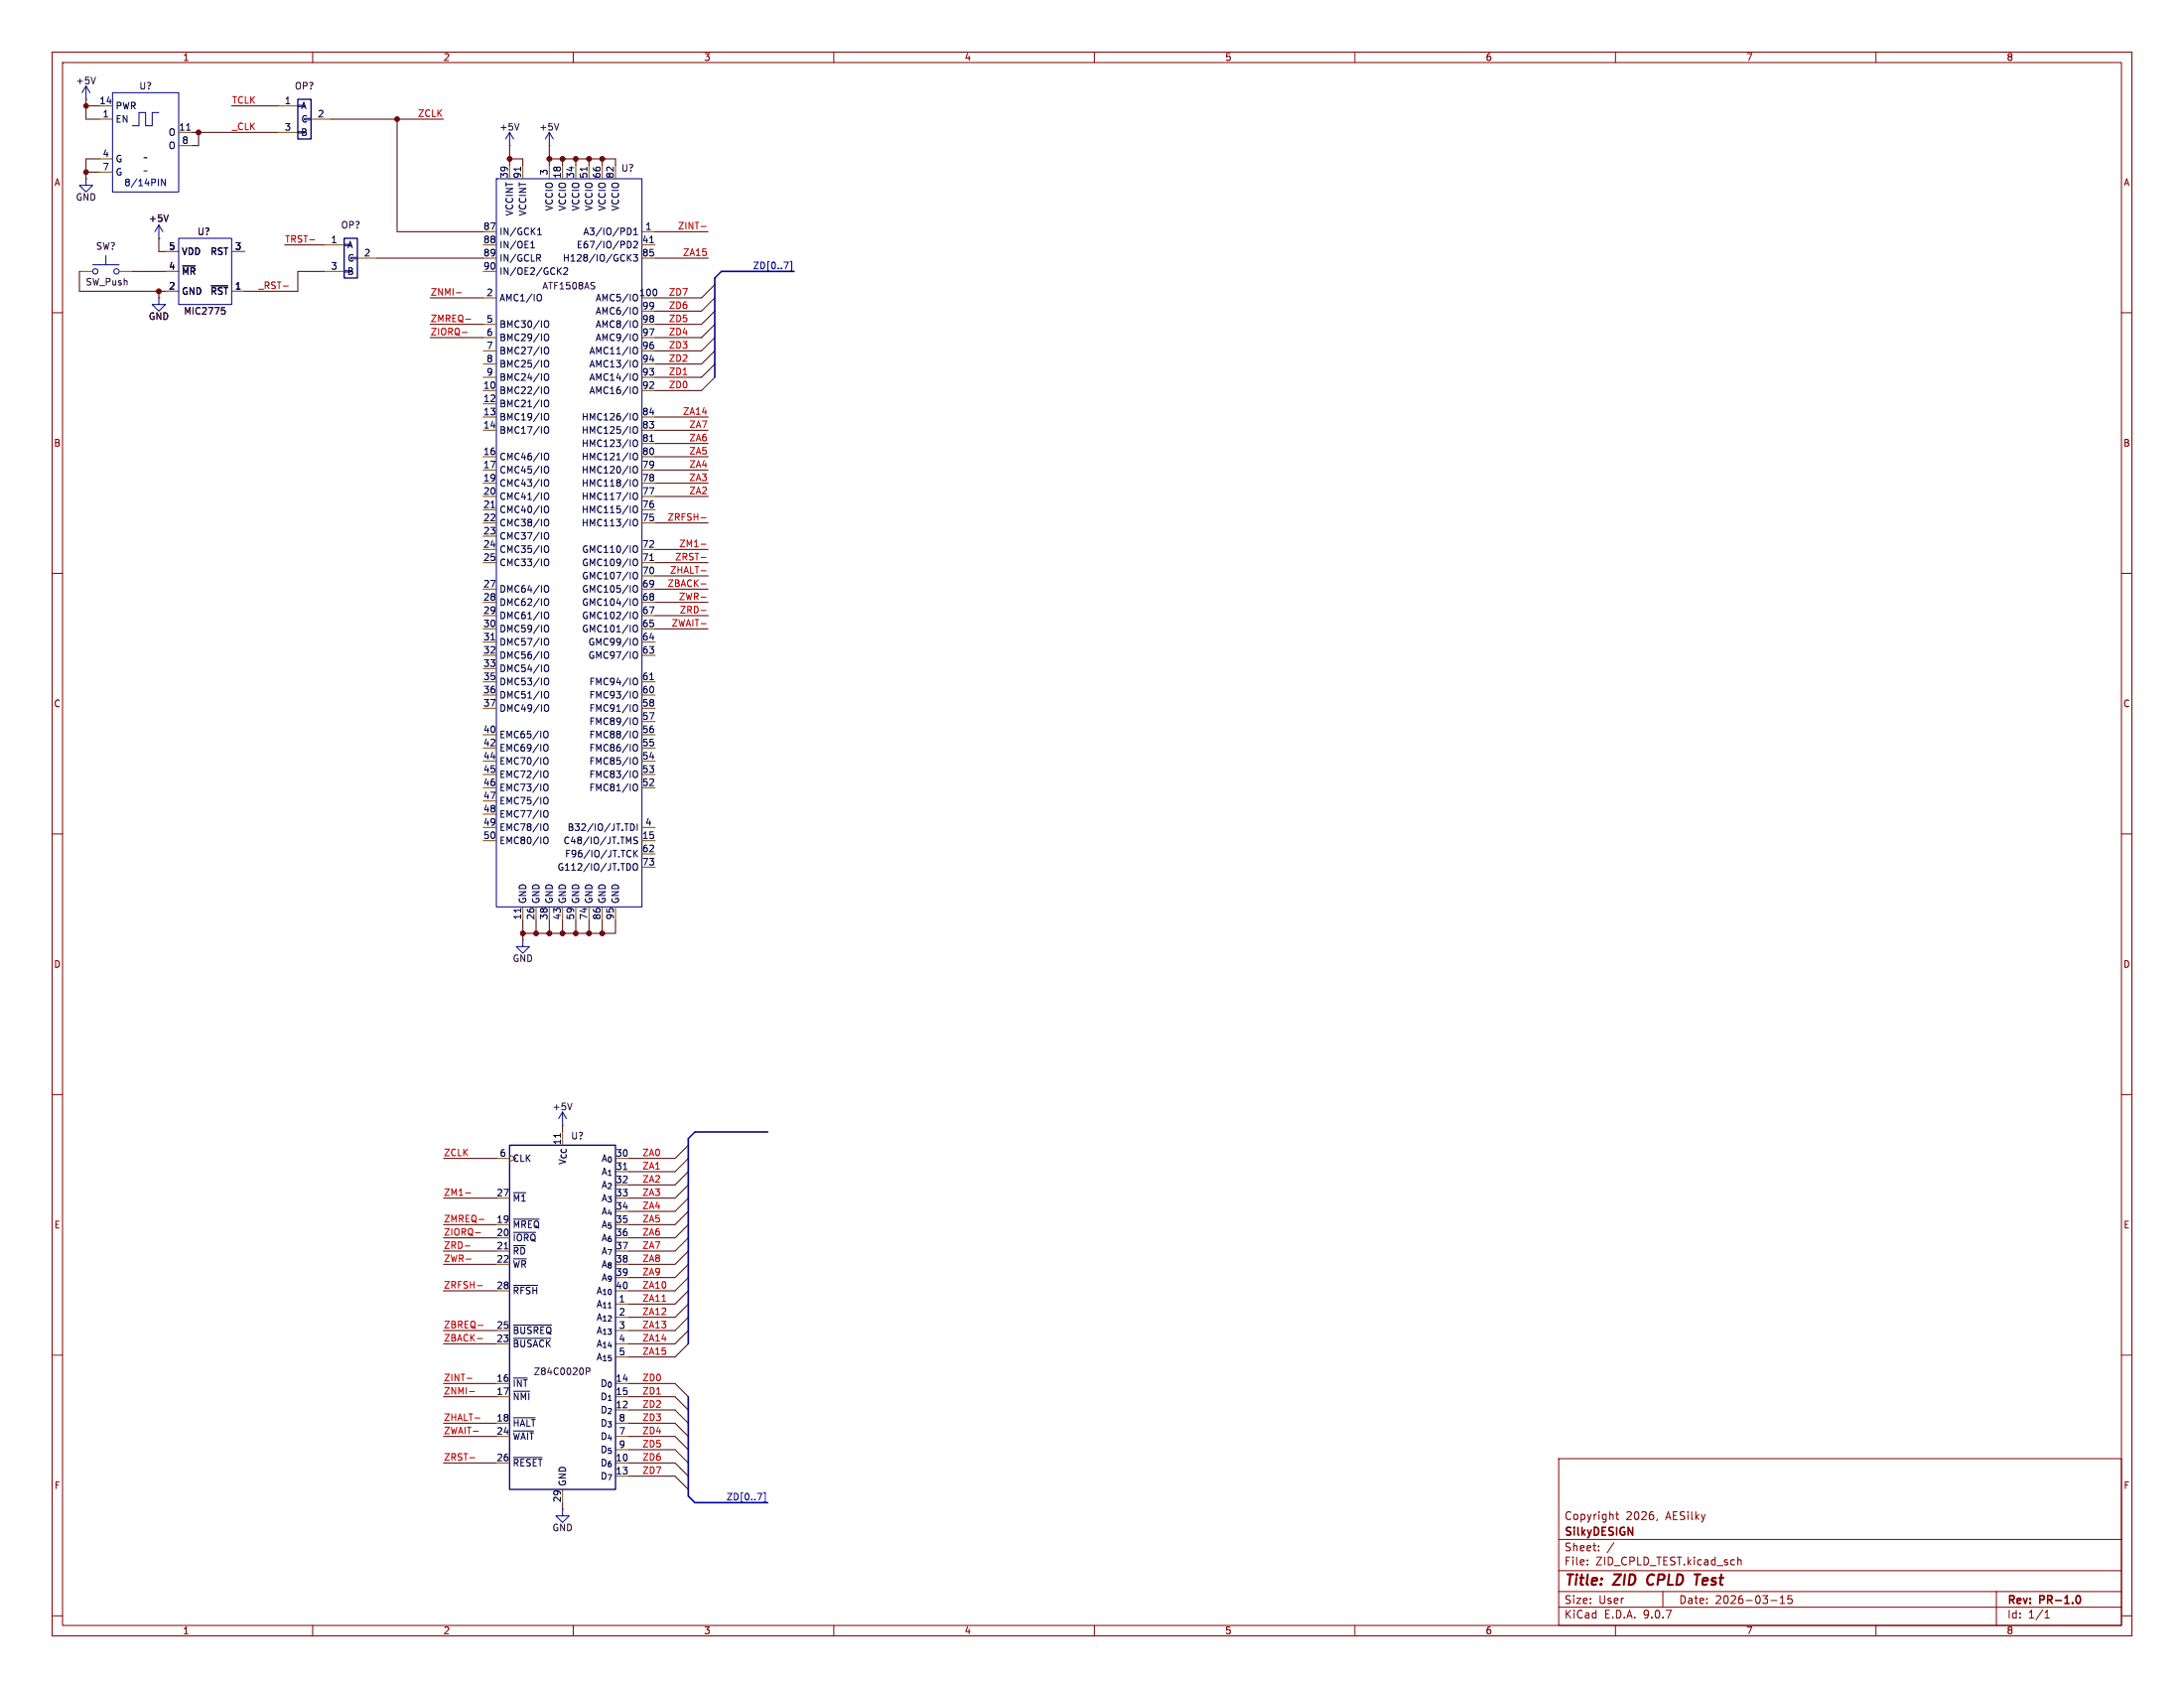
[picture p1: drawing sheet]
<svg xmlns="http://www.w3.org/2000/svg" width="419mm" height="324mm" viewBox="0 0 419 324" stroke-linecap="round" stroke-linejoin="round" font-family="sans-serif">
<g fill="none" stroke="#840000" stroke-width=".19">
<path d="M10 10h399.1v303.9h-399.1zM12 12h395.1v299.8h-395.1zM60 10v2M110 10v2M160 10v2M210 10v2M260 10v2M310 10v2M360 10v2M10 60h2M407.1 60h2M10 110h2"/>
<path d="M407.1 110h2M10 160h2M407.1 160h2M10 210h2M407.1 210h2M10 260h2M299.1 279.9h108v31.9h-108zM407.1 260h2M299.1 295.3h108M304.6 299.3v.2M306.8 297.4v.1M306.8 296.6v.2"/>
<path d="M309.7 296l-1.3 1.9M310.1 290.5h.5M310.3 290v1.3l.3 .2M318.1 291.5l-.2 .3M333.5 298.7v1.5M333.5 299.4l.2-.2 .4 .1v.9M10 310h2M60 311.8v2.1M110 311.8v2.1M160 311.8v2.1M210 311.8v2.1M260 311.8v2.1"/>
<path d="M299.1 308.4h108M299.1 305.4h108M299.1 301.4h108M304.6 300.1v.1M310 311.8v2.1M319.1 305.4v3M339.8 307.1h1.2M341.6 307.6h.9M341.6 306.6l.5-.5v1.5M343.8 306.1h-.7v.8l.2-.2 .5 .1 .1 .2-.1 .5-.2 .1-.5-.1M360 311.8v2.1M383.1 305.4v6.4"/>
<path d="M392.4 310.4h.9M392.4 309.4l.4-.5v1.5M407.1 310h2"/>
</g>
<path d="M398.6 306.2l.1-.1a.8 .8 0 0 1 .5 .8 .8 .8 0 0 1-.5 .7h-.1" fill="none" stroke="#840000" stroke-width=".3"/>
<path d="M316.4 302.3a1.27 1.27 0 0 0 0 1.7M325.2 302.1h1.1M325.7 302.1l-.2 2" fill="none" stroke="#840000" stroke-width=".4"/>
<path d="M66 45.7h2.6v7.6h-2.6z" fill="#fff"/>
<path d="M66 45.7h2.6v7.6h-2.6z" fill="none" stroke="#000084" stroke-width=".25"/>
<path d="M95.2 34.3h28v139.7h-28zM66 51.9h1.3v.3h-1.3zM67.3 49.4h1.3v.3h-1.3zM100.3 180.3v1.3h1.3l-1.3 1.3-1.2-1.3h1.2M107.9 213.4l-.7 1.2M107.9 213.4l.8 1.2M107.9 213.4v2.5" fill="none" stroke="#000084" stroke-width=".19"/>
<g fill="none" stroke="#804d00" stroke-width=".19">
<path d="M97.8 31.8v2.5M100.3 31.8v2.5M105.4 31.8v2.5M107.9 31.8v2.5M110.5 31.8v2.5M113 31.8v2.5M115.6 31.8v2.5M118.1 31.8v2.5M62.2 47h3.8M62.2 52.1h3.8M68.6 49.5h3.8M92.7 49.5h2.5"/>
<path d="M92.7 47h2.5M92.7 52.1h2.5M92.7 44.5h2.5M92.7 57.2h2.5M123.2 49.5h2.5M123.2 47h2.5M123.2 44.5h2.5M123.2 59.7h2.5M92.7 62.2h2.5M92.7 64.8h2.5M92.7 67.3h2.5M92.7 69.9h2.5"/>
<path d="M92.7 72.4h2.5M92.7 74.9h2.5M92.7 77.5h2.5M123.2 62.2h2.5M123.2 64.8h2.5M123.2 67.3h2.5M123.2 69.9h2.5M123.2 72.4h2.5M123.2 74.9h2.5M92.7 80h2.5M92.7 82.6h2.5M92.7 87.6h2.5"/>
<path d="M92.7 90.2h2.5M92.7 92.7h2.5M92.7 95.3h2.5M92.7 97.8h2.5M123.2 80h2.5M123.2 82.6h2.5M123.2 87.6h2.5M123.2 90.2h2.5M123.2 92.7h2.5M123.2 95.3h2.5M123.2 97.8h2.5M123.2 85.1h2.5"/>
<path d="M92.7 100.3h2.5M92.7 102.9h2.5M92.7 105.4h2.5M92.7 108h2.5M92.7 113h2.5M92.7 115.6h2.5M92.7 118.1h2.5M123.2 100.3h2.5M123.2 105.4h2.5M123.2 108h2.5M123.2 113h2.5M123.2 115.6h2.5"/>
<path d="M123.2 118.1h2.5M123.2 110.5h2.5M92.7 120.7h2.5M92.7 123.2h2.5M92.7 125.7h2.5M92.7 128.3h2.5M92.7 130.8h2.5M92.7 133.4h2.5M92.7 135.9h2.5M123.2 120.7h2.5M123.2 123.2h2.5M123.2 125.7h2.5"/>
<path d="M123.2 130.8h2.5M123.2 133.4h2.5M123.2 135.9h2.5M123.2 138.4h2.5M92.7 141h2.5M92.7 143.5h2.5M92.7 146.1h2.5M92.7 148.6h2.5M92.7 151.1h2.5M92.7 153.7h2.5M92.7 156.2h2.5M92.7 158.8h2.5"/>
<path d="M123.2 141h2.5M123.2 143.5h2.5M123.2 146.1h2.5M123.2 148.6h2.5M123.2 151.1h2.5M123.2 158.8h2.5M92.7 161.3h2.5M100.3 174v2.5M102.9 174v2.5M105.4 174v2.5M107.9 174v2.5M110.5 174v2.5"/>
<path d="M113 174v2.5M115.6 174v2.5M118.1 174v2.5M123.2 161.3h2.5M123.2 163.8h2.5M123.2 166.4h2.5M100.3 180.3h.1M107.9 215.9h.1"/>
</g>
<path d="M109.8 211.7l-.5 1.2" fill="none" stroke="#480048" stroke-width=".19"/>
<g fill="none" stroke="#000048" stroke-width=".19">
<path d="M99.9 32.1v.7M112.6 32.1v.7M101.8 47.6h.8M101.8 46.7l.4-.4v1.3M103.2 45h.7M103.2 44.1l.3-.3v1.2M103.3 49.5l.4 .6M103.4 56.5a.43 .43 0 0 1 .5 .4v.4a.43 .43 0 0 1-.5 .4M103.5 48.8l.2 .3v.3l-.2 .1M107.2 51.9l.5 .7M107.7 51.4l-.7 .7M108.2 51.5l.5-.1 .2 .3-.8 .9h.8"/>
<path d="M120.4 43.8a.64 .64 0 0 1 .7 .6 .64 .64 0 0 1-.7 .6M120.4 46.3a.64 .64 0 0 1 .7 .6 .64 .64 0 0 1-.7 .7M120.4 48.8v1.3M120.6 49.4l.5 .7M121.1 48.8l-.7 .8M121.6 48.8h.7l-.4 .5 .4 .1v.6l-.2 .1-.5-.1M121.6 45h.7M121.6 46.4l.5-.1 .2 .4-.7 .9h.7M121.6 44.1l.4-.3v1.2M121.8 56.5h.4M121.8 59a.43 .43 0 0 1 .5 .4v.4a.43 .43 0 0 1-.5 .5M122.3 57.3a.43 .43 0 0 1-.5 .4"/>
<path d="M124.7 46.6h.7M104.5 61.7l.2-.2a.43 .43 0 0 1 .6 .5v.4a.43 .43 0 0 1-.3 .4 .43 .43 0 0 1-.5-.2M104.5 64.3l.2-.2a.43 .43 0 0 1 .6 .4v.4a.43 .43 0 0 1-.3 .4 .43 .43 0 0 1-.5-.1M104.5 66.8l.2-.2a.43 .43 0 0 1 .6 .4v.5a.43 .43 0 0 1-.3 .4 .43 .43 0 0 1-.5-.2M104.5 69.3l.2-.1a.43 .43 0 0 1 .6 .4v.4a.43 .43 0 0 1-.3 .4 .43 .43 0 0 1-.5-.2M104.5 71.9l.2-.2a.43 .43 0 0 1 .6 .4v.4a.43 .43 0 0 1-.3 .5 .43 .43 0 0 1-.5-.2M104.5 74.4l.2-.2a.43 .43 0 0 1 .6 .5v.4a.43 .43 0 0 1-.3 .4 .43 .43 0 0 1-.5-.2M104.5 77l.2-.2a.43 .43 0 0 1 .6 .4v.4a.43 .43 0 0 1-.3 .4 .43 .43 0 0 1-.5-.1M104.5 79.5l.2-.2a.43 .43 0 0 1 .6 .4v.5a.43 .43 0 0 1-.3 .4 .43 .43 0 0 1-.5-.2M121.6 79.5l.2-.2a.43 .43 0 0 1 .5 .4v.5a.42 .42 0 0 1-.4 .4 .42 .42 0 0 1-.4-.4zM121.7 66.7l.1-.1a.43 .43 0 0 1 .5 .4v.5a.42 .42 0 0 1-.2 .4 .42 .42 0 0 1-.4-.1M121.7 69.2h.1a.43 .43 0 0 1 .5 .4v.4a.42 .42 0 0 1-.2 .4 .42 .42 0 0 1-.4 0"/>
<path d="M121.7 71.8l.1-.1a.43 .43 0 0 1 .5 .4v.4a.42 .42 0 0 1-.2 .4 .42 .42 0 0 1-.4 0M121.7 74.3l.1-.1a.43 .43 0 0 1 .5 .5v.4a.42 .42 0 0 1-.2 .4 .42 .42 0 0 1-.4-.1M121.8 61.5a.43 .43 0 0 1 .5 .5v.4a.43 .43 0 0 1-.5 .4M121.8 64.1a.43 .43 0 0 1 .5 .4v.4a.43 .43 0 0 1-.5 .4M94.2 97.4h.7M104.5 82l.2-.1a.43 .43 0 0 1 .6 .4v.4a.43 .43 0 0 1-.3 .4 .43 .43 0 0 1-.5-.2M104.6 87l.1-.1a.43 .43 0 0 1 .6 .5v.4a.42 .42 0 0 1-.2 .4 .42 .42 0 0 1-.5-.1M104.6 89.5h.1a.43 .43 0 0 1 .6 .4v.4a.42 .42 0 0 1-.2 .4 .42 .42 0 0 1-.5 0M104.6 92.1l.1-.1a.43 .43 0 0 1 .6 .4v.5a.42 .42 0 0 1-.2 .4 .42 .42 0 0 1-.5-.1M104.6 94.6h.1a.43 .43 0 0 1 .6 .4v.4a.42 .42 0 0 1-.2 .4 .42 .42 0 0 1-.5 0M104.6 97.2l.1-.1a.43 .43 0 0 1 .6 .4v.4a.42 .42 0 0 1-.2 .4 .42 .42 0 0 1-.5 0M104.6 99.7l.1-.1a.43 .43 0 0 1 .6 .5v.4a.42 .42 0 0 1-.2 .4 .42 .42 0 0 1-.5-.1"/>
<path d="M121.6 82l.2-.1a.43 .43 0 0 1 .5 .4v.4a.42 .42 0 0 1-.4 .4 .42 .42 0 0 1-.4-.4zM121.6 87.1l.2-.2a.43 .43 0 0 1 .5 .5v.4a.42 .42 0 0 1-.4 .4 .42 .42 0 0 1-.4-.4zM121.6 89.7l.2-.2a.43 .43 0 0 1 .5 .4v.4a.42 .42 0 0 1-.4 .5 .42 .42 0 0 1-.4-.5zM121.6 92.2l.2-.2a.43 .43 0 0 1 .5 .4v.5a.42 .42 0 0 1-.4 .4 .42 .42 0 0 1-.4-.4zM121.6 94.7l.2-.1a.43 .43 0 0 1 .5 .4v.4a.42 .42 0 0 1-.4 .4 .42 .42 0 0 1-.4-.4zM121.6 97.3l.2-.2a.43 .43 0 0 1 .5 .4v.4a.42 .42 0 0 1-.4 .5 .42 .42 0 0 1-.4-.5zM121.6 99.8l.2-.2a.43 .43 0 0 1 .5 .5v.4a.42 .42 0 0 1-.4 .4 .42 .42 0 0 1-.4-.4zM121.6 84.6l.2-.2a.43 .43 0 0 1 .5 .4v.4a.42 .42 0 0 1-.4 .5 .42 .42 0 0 1-.4-.5zM124.7 84.7h.7M104.6 102.2h.1a.43 .43 0 0 1 .6 .4v.4a.42 .42 0 0 1-.2 .4 .42 .42 0 0 1-.5 0M104.6 104.8l.1-.1a.43 .43 0 0 1 .6 .4v.5a.42 .42 0 0 1-.2 .4 .42 .42 0 0 1-.5-.1M104.6 107.3h.1a.43 .43 0 0 1 .6 .4v.4a.42 .42 0 0 1-.2 .4 .42 .42 0 0 1-.5 0"/>
<path d="M104.6 112.4l.1-.1a.43 .43 0 0 1 .6 .5v.4a.42 .42 0 0 1-.2 .4 .42 .42 0 0 1-.5-.1M104.6 114.9h.1a.43 .43 0 0 1 .6 .4v.4a.42 .42 0 0 1-.2 .4 .42 .42 0 0 1-.5 0M104.6 117.5l.1-.1a.43 .43 0 0 1 .6 .4v.5a.42 .42 0 0 1-.2 .4 .42 .42 0 0 1-.5-.1M121.6 104.9l.2-.2a.43 .43 0 0 1 .5 .4v.5a.43 .43 0 0 1-.3 .4 .43 .43 0 0 1-.4-.2M121.6 107.4l.2-.1a.43 .43 0 0 1 .5 .4v.4a.43 .43 0 0 1-.3 .4 .43 .43 0 0 1-.4-.2M121.6 112.5l.2-.2a.43 .43 0 0 1 .5 .5v.4a.43 .43 0 0 1-.3 .4 .43 .43 0 0 1-.4-.2M121.6 115.1l.2-.2a.43 .43 0 0 1 .5 .4v.4a.43 .43 0 0 1-.3 .4 .43 .43 0 0 1-.4-.1M121.6 117.6l.2-.2a.43 .43 0 0 1 .5 .4v.5a.43 .43 0 0 1-.3 .4 .43 .43 0 0 1-.4-.2M121.6 110l.2-.2a.43 .43 0 0 1 .5 .4v.4a.43 .43 0 0 1-.3 .5 .43 .43 0 0 1-.4-.2M124.7 107.5h.7M94.2 122.8h.7M104.6 120h.1a.43 .43 0 0 1 .6 .4v.4a.42 .42 0 0 1-.2 .4 .42 .42 0 0 1-.5 0"/>
<path d="M104.6 122.6l.1-.1a.43 .43 0 0 1 .6 .4v.4a.42 .42 0 0 1-.2 .4 .42 .42 0 0 1-.5 0M104.6 125.1l.1-.1a.43 .43 0 0 1 .6 .5v.4a.42 .42 0 0 1-.2 .4 .42 .42 0 0 1-.5-.1M104.6 127.6h.1a.43 .43 0 0 1 .6 .4v.4a.42 .42 0 0 1-.2 .4 .42 .42 0 0 1-.5 0M104.6 130.2l.1-.1a.43 .43 0 0 1 .6 .4v.5a.42 .42 0 0 1-.2 .4 .42 .42 0 0 1-.5-.1M104.6 132.7h.1a.43 .43 0 0 1 .6 .4v.4a.42 .42 0 0 1-.2 .4 .42 .42 0 0 1-.5 0M104.6 135.3l.1-.1a.43 .43 0 0 1 .6 .4v.4a.42 .42 0 0 1-.2 .4 .42 .42 0 0 1-.5 0M121.6 120.1l.2-.1a.43 .43 0 0 1 .5 .4v.4a.43 .43 0 0 1-.3 .4 .43 .43 0 0 1-.4-.2M121.7 130.2l.1-.1a.43 .43 0 0 1 .5 .4v.5a.42 .42 0 0 1-.2 .4 .42 .42 0 0 1-.4-.1M121.7 132.7h.1a.43 .43 0 0 1 .5 .4v.4a.42 .42 0 0 1-.2 .4 .42 .42 0 0 1-.4 0M121.7 135.3l.1-.1a.43 .43 0 0 1 .5 .4v.4a.42 .42 0 0 1-.2 .4 .42 .42 0 0 1-.4 0M121.7 137.8l.1-.1a.43 .43 0 0 1 .5 .5v.4a.42 .42 0 0 1-.2 .4 .42 .42 0 0 1-.4-.1M121.8 122.5a.43 .43 0 0 1 .5 .4v.4a.43 .43 0 0 1-.5 .5"/>
<path d="M121.8 125a.43 .43 0 0 1 .5 .5v.4a.43 .43 0 0 1-.5 .4M124.7 130.4h.7M104.5 140.3h.1a.43 .43 0 0 1 .6 .4v.4a.42 .42 0 0 1-.2 .4 .42 .42 0 0 1-.5 0M104.5 142.9l.1-.1a.43 .43 0 0 1 .6 .4v.5a.42 .42 0 0 1-.2 .4 .42 .42 0 0 1-.5-.1M104.5 145.4h.1a.43 .43 0 0 1 .6 .4v.4a.42 .42 0 0 1-.2 .4 .42 .42 0 0 1-.5 0M104.5 148l.1-.1a.43 .43 0 0 1 .6 .4v.4a.42 .42 0 0 1-.2 .4 .42 .42 0 0 1-.5 0M104.5 150.5l.1-.1a.43 .43 0 0 1 .6 .5v.4a.42 .42 0 0 1-.2 .4 .42 .42 0 0 1-.5-.1M104.5 153h.1a.43 .43 0 0 1 .6 .4v.4a.42 .42 0 0 1-.2 .4 .42 .42 0 0 1-.5 0M104.5 155.6l.1-.1a.43 .43 0 0 1 .6 .4v.5a.42 .42 0 0 1-.2 .4 .42 .42 0 0 1-.5-.1M104.5 158.1h.1a.43 .43 0 0 1 .6 .4v.4a.42 .42 0 0 1-.2 .4 .42 .42 0 0 1-.5 0M119.9 158.1h.7M121 158.1a.64 .64 0 0 1 .7 .6 .64 .64 0 0 1-.7 .6z"/>
<path d="M121.7 140.3h.1a.43 .43 0 0 1 .5 .4v.4a.42 .42 0 0 1-.2 .4 .42 .42 0 0 1-.4 0M121.7 142.9l.1-.1a.43 .43 0 0 1 .5 .4v.5a.42 .42 0 0 1-.2 .4 .42 .42 0 0 1-.4-.1M121.7 145.4h.1a.43 .43 0 0 1 .5 .4v.4a.42 .42 0 0 1-.2 .4 .42 .42 0 0 1-.4 0M121.7 148l.1-.1a.43 .43 0 0 1 .5 .4v.4a.42 .42 0 0 1-.2 .4 .42 .42 0 0 1-.4 0M121.7 150.5l.1-.1a.43 .43 0 0 1 .5 .5v.4a.42 .42 0 0 1-.2 .4 .42 .42 0 0 1-.4-.1M122.3 158.1v1.2M99.9 174.3v.7M104.5 160.7l.1-.1a.43 .43 0 0 1 .6 .4v.4a.42 .42 0 0 1-.2 .4 .42 .42 0 0 1-.5 0M120.6 161.5l.5-.9v1.3M120.8 165.7l.2 .5-.2 .7M120.8 163.1l.3 .2M121.1 164.3l-.3 .1"/>
<path d="M121.6 165.9l.2-.2a.43 .43 0 0 1 .5 .4v.4a.42 .42 0 0 1-.4 .5 .42 .42 0 0 1-.4-.5zM121.6 163.1v1.3M121.8 163.7l.5 .7M122.3 163.1l-.7 .8M122.3 160.7l-.4-.1-.2 .1v.4l.5 .2 .1 .3-.2 .3-.5-.1"/>
</g>
<path d="M21.6 17.8h12.7v19h-12.7z" fill="#fff"/>
<g fill="none" stroke="#000084" stroke-width=".19">
<path d="M21.6 17.8h12.7v19h-12.7zM30.5 21.6h-1.3v2.5h-1.3v-2.5h-1.2v2.5h-1.3M31.7 34.4v1.2l-.7-1.2v1.2M97.8 25.4l-.8 1.3M97.8 25.4l.8 1.3M97.8 25.4v2.5M105.4 25.4l-.8 1.3M105.4 25.4l.8 1.3M105.4 25.4v2.5M30.5 57.2v1.2h1.2l-1.2 1.3-1.3-1.3h1.3M30.5 43.2l-.8 1.3M30.5 43.2l.7 1.3"/>
<path d="M30.5 43.2v2.5M34.3 45.7h10.1v12.7h-10.1z"/>
</g>
<g fill="none" stroke="#804d00" stroke-width=".19">
<path d="M19 20.3h2.6M19 22.9h2.6M19 30.5h2.6M19 33h2.6M34.3 25.4h2.5M34.3 27.9h2.5M97.8 27.9h.1M105.4 27.9h.1M30.5 57.2h.1M30.5 45.7h.1M31.7 48.3h2.6M31.7 52.1h2.6"/>
<path d="M31.7 55.9h2.6M44.4 48.3h2.6M44.4 55.9h2.6"/>
</g>
<path d="M35.8 25h.7M35 51h2.5M40.5 54.8h3.2" fill="none" stroke="#000048" stroke-width=".19"/>
<path d="M99.6 23.7l-.4 1.3M107.2 23.7l-.4 1.3M32.3 41.2l-.4 1.3M42.5 59h.6M42.7 59.5h.3l.2 .2-.1 .4-.4 .2" fill="none" stroke="#480048" stroke-width=".19"/>
<path d="M57.1 19.1h2.6v7.6h-2.6z" fill="#fff"/>
<path d="M57.1 19.1h2.6v7.6h-2.6z" fill="none" stroke="#000084" stroke-width=".25"/>
<g fill="none" stroke="#000084" stroke-width=".19">
<path d="M57.1 25.3h1.3v.2h-1.3zM58.4 22.7h1.3v.3h-1.3zM17.8 50.8h5.1M20.3 49v1.8"/>
<circle cx="18.3" cy="52.1" r=".51"/>
<circle cx="22.4" cy="52.1" r=".51"/>
</g>
<path d="M53.3 20.3h3.8M53.3 25.4h3.8M59.7 22.9h3.8M15.2 52.1h2.6M22.9 52.1h2.5" fill="none" stroke="#804d00" stroke-width=".19"/>
<path d="M97.8 219.7h20.3v66.1h-20.3z" fill="#fff"/>
<path d="M97.8 219.7h20.3v66.1h-20.3z" fill="none" stroke="#000084" stroke-width=".25"/>
<g fill="none" stroke="#804d00" stroke-width=".19">
<path d="M16.5 19.1h.1M16.5 34.3h.1M30.5 45.7h.1M30.5 57.2h.1M31.7 48.3h2.6M31.7 52.1h2.6M31.7 55.9h2.6M44.4 48.3h2.6M44.4 55.9h2.6M95.2 222.3h2.6M95.2 229.9h2.6M95.2 235h2.6"/>
<path d="M95.2 237.5h2.6M118.1 222.3h2.5M118.1 229.9h2.5M118.1 235h2.5M118.1 237.5h2.5M118.1 224.8h2.5M118.1 227.3h2.5M118.1 232.4h2.5M95.2 240h2.6M95.2 242.6h2.6M95.2 247.7h2.6M95.2 255.3h2.6"/>
<path d="M95.2 257.8h2.6M118.1 240h2.5M118.1 242.6h2.5M118.1 247.7h2.5M118.1 255.3h2.5M118.1 257.8h2.5M118.1 245.1h2.5M118.1 250.2h2.5M118.1 252.7h2.5M95.2 265.4h2.6M95.2 268h2.6M95.2 273.1h2.6"/>
<path d="M95.2 275.6h2.6M118.1 265.4h2.5M118.1 268h2.5M118.1 273.1h2.5M118.1 275.6h2.5M118.1 260.4h2.5M118.1 270.5h2.5M118.1 278.1h2.5M95.2 280.7h2.6M107.9 289.6h.1M107.9 285.8v2.5M118.1 280.7h2.5"/>
<path d="M118.1 283.2h2.5"/>
</g>
<g fill="none" stroke="#000048" stroke-width=".19">
<path d="M35 51h2.5M40.5 54.8h3.2M96.8 239.6h.7M98.5 228.8h2.4M98.5 233.9h5M98.5 236.4h4.3M119.6 224.4h.7M98.5 246.6h4.7M98.5 254.2h7.3M98.5 256.8h7.2M98.5 264.4h2.7M98.5 266.9h3.2"/>
<path d="M98.5 272h4.2M98.5 274.5h3.9M98.5 279.6h5.5"/>
</g>
<path d="M18.3 14.8l-.4 1.3M32.3 41.2l-.4 1.3M42.5 59h.6M42.7 59.5h.3l.2 .2-.1 .4-.4 .2M112.5 263.1h.6l.1-.2v-.3l-.7-.1v1.2" fill="none" stroke="#480048" stroke-width=".19"/>
<path d="M16.5 16.5l-.8 1.3M16.5 16.5l.8 1.3M16.5 16.5v2.6M16.5 34.3v1.3h1.3l-1.3 1.2-1.3-1.2h1.3M107.9 289.6v1.2h1.3l-1.3 1.3-1.2-1.3h1.2" fill="none" stroke="#000084" stroke-width=".19"/>
<g fill="none" stroke="#c20000" stroke-width=".19">
<path d="M54.3 54.9h1M59.4 46h1M87.5 56.2h1M134.5 43.5h1M88.7 63.8h1M89.4 61.2h.9M134.5 99.3h1M134.5 104.4h1M134.5 107h1M134.5 117.1h1M134.5 114.6h1M134.5 119.7h1"/>
<path d="M134.5 109.5h1M134.5 112h1M89.2 239h1M89.4 228.9h.9M91.2 236.5h1M91.9 234h1M89.4 241.6h1M91.6 246.7h1M91.6 256.8h1M91.7 254.3h1M127 249.7h.8M89.6 264.4h1"/>
<path d="M90.1 267h1M90.1 279.7h1M90.8 274.6h1M91.1 272.1h1"/>
</g>
<path d="M150.4 50.3h.9l-.6 1.3M151.6 50.2h.3v1.8h-.3M145.3 286.5h.9l-.6 1.3M146.6 286.4h.3v1.8h-.3" fill="none" stroke="#0000c2" stroke-width=".19"/>
<path d="M152.4 52.1h-14l-1.2 1.2v19.1M147.3 217.2h-14l-1.2 1.2v39.4M132.1 268v19l1.2 1.3h14" fill="none" stroke="#0000c2" stroke-width=".3"/>
<g fill="none" stroke="#480000" stroke-width=".19">
<path d="M16.5 19.1v3.8h2.5M16.5 33h2.5M16.5 20.3h2.5M19 30.5h-2.5v3.8M36.8 25.4h16.5M38.1 25.4v2.5h-1.3M44.4 20.3h8.9M63.5 22.9h21.6M76.2 22.9v21.6h16.5M97.8 30.5h2.5v1.3M97.8 27.9v3.9M105.4 30.5h12.7v1.3"/>
<path d="M105.4 27.9v3.9M107.9 30.5v1.3M110.5 30.5v1.3M113 30.5v1.3M115.6 30.5v1.3M15.2 52.1v3.8h16.5M25.4 52.1h6.3M30.5 45.7v2.6h1.2M30.5 55.9v1.3M54.6 47h7.6M62.2 52.1h-5.1v3.8h-10.1M72.4 49.5h20.3"/>
<path d="M82.5 57.2h10.2M125.7 49.5h10.2M125.7 44.5h10.2M137.2 54.6l-2.6 2.6h-8.9M137.2 59.7l-2.6 2.5h-8.9M137.2 57.2l-2.6 2.5h-8.9M82.5 64.8h10.2M82.5 62.2h10.2M137.2 69.9l-2.6 2.5h-8.9M137.2 67.3l-2.6 2.6h-8.9M137.2 64.8l-2.6 2.5h-8.9M137.2 62.2l-2.6 2.6h-8.9"/>
<path d="M137.2 72.4l-2.6 2.5h-8.9M125.7 82.6h10.2M125.7 85.1h10.2M125.7 92.7h10.2M125.7 87.6h10.2M125.7 90.2h10.2M125.7 95.3h10.2M125.7 80h10.2M125.7 100.3h10.2M125.7 105.4h10.2M125.7 108h10.2M125.7 118.1h10.2"/>
<path d="M125.7 115.6h10.2M125.7 110.5h10.2M125.7 113h10.2M125.7 120.7h10.2M100.3 176.5v3.8M102.9 176.5v2.6M105.4 176.5v2.6M107.9 176.5v2.6M110.5 176.5v2.6M113 176.5v2.6M115.6 176.5v2.6M118.1 176.5v2.6h-17.8"/>
<path d="M107.9 215.9v1.3M132.1 219.7l-2.6 2.6h-8.9M85.1 237.5h10.1M85.1 235h10.1M85.1 222.3h10.1M85.1 229.9h10.1M132.1 237.5l-2.6 2.5h-8.9M132.1 235l-2.6 2.5h-8.9M132.1 232.4l-2.6 2.6h-8.9M132.1 229.9l-2.6 2.5h-8.9M132.1 224.8l-2.6 2.5h-8.9M132.1 222.3l-2.6 2.5h-8.9"/>
<path d="M132.1 227.3l-2.6 2.6h-8.9M85.1 240h10.1M85.1 255.3h10.1M85.1 247.7h10.1M85.1 242.6h10.1M85.1 257.8h10.1M132.1 252.7l-2.6 2.6h-8.9M132.1 245.1l-2.6 2.6h-8.9M132.1 242.6l-2.6 2.5h-8.9M132.1 240l-2.6 2.6h-8.9M132.1 250.2l-2.6 2.5h-8.9M132.1 247.7l-2.6 2.5h-8.9"/>
<path d="M132.1 257.8l-2.6 2.6h-8.9M132.1 255.3l-2.6 2.5h-8.9M85.1 275.6h10.1M85.1 273.1h10.1M85.1 268h10.1M85.1 265.4h10.1M120.6 275.6h8.9l2.6 2.5M120.6 273.1h8.9l2.6 2.5M120.6 268h8.9l2.6 2.5M120.6 265.4h8.9l2.6 2.6M120.6 270.5h8.9l2.6 2.6M120.6 278.1h8.9l2.6 2.6"/>
<path d="M85.1 280.7h10.1M107.9 288.3v1.3M120.6 283.2h8.9l2.6 2.6M120.6 280.7h8.9l2.6 2.5"/>
</g>
<g fill="#480000" stroke="#480000" stroke-width=".19">
<circle cx="16.5" cy="20.3" r=".46"/>
<circle cx="30.5" cy="55.9" r=".46"/>
<circle cx="16.5" cy="33" r=".46"/>
<circle cx="110.5" cy="30.5" r=".46"/>
<circle cx="115.6" cy="30.5" r=".46"/>
<circle cx="113" cy="30.5" r=".46"/>
<circle cx="107.9" cy="30.5" r=".46"/>
<circle cx="97.8" cy="30.5" r=".46"/>
<circle cx="105.4" cy="30.5" r=".46"/>
<circle cx="100.3" cy="179.1" r=".46"/>
<circle cx="102.9" cy="179.1" r=".46"/>
<circle cx="115.6" cy="179.1" r=".46"/>
<circle cx="113" cy="179.1" r=".46"/>
<circle cx="110.5" cy="179.1" r=".46"/>
<circle cx="107.9" cy="179.1" r=".46"/>
<circle cx="105.4" cy="179.1" r=".46"/>
<circle cx="38.1" cy="25.4" r=".46"/>
<circle cx="76.2" cy="22.9" r=".46"/>
</g>
<g font-size="2.8" fill="#840000">
<text x="300.1" y="304.8">Title:</text>
<text x="309.8" y="304.8">ZID</text>
<text x="316.9" y="304.8">CPLD</text>
<text x="326.9" y="304.8">Test</text>
</g>
<g font-size="2.1" fill="#840000">
<text x="300.1" y="291.8">Copyright</text>
<text x="312" y="291.8">2026,</text>
<text x="319.7" y="291.8">AESilky</text>
<text x="300.1" y="297.8">Sheet:</text>
<text x="300.1" y="295.1">SilkyDESIGN</text>
<text x="300.1" y="300.5">File:</text>
<text x="306.2" y="300.5">ZID_CPLD_TEST.kicad_sch</text>
<text x="300.1" y="310.7">KiCad</text>
<text x="300.1" y="307.9">Size:</text>
<text x="306.8" y="307.9">User</text>
<text x="307.8" y="310.7">E.D.A.</text>
<text x="315.4" y="310.7">9.0.7</text>
<text x="322.1" y="307.9">Date:</text>
<text x="329.1" y="307.9">2026-03-15</text>
<text x="385.1" y="308.2">Rev:</text>
<text x="385.1" y="310.7">Id:</text>
<text x="389.2" y="310.7">1/1</text>
<text x="391.5" y="308.2">PR-1.0</text>
</g>
<g font-size="1.8" fill="#840000">
<text x="35" y="11.9">1</text>
<text x="85" y="11.9">2</text>
<text x="135" y="11.9">3</text>
<text x="185" y="11.9">4</text>
<text x="235" y="11.9">5</text>
<text x="285" y="11.9">6</text>
<text x="335" y="11.9">7</text>
<text x="385" y="11.9">8</text>
<text x="10.3" y="35.9">A</text>
<text x="407.4" y="35.9">A</text>
<text x="10.3" y="85.9">B</text>
<text x="407.4" y="85.9">B</text>
<text x="10.3" y="135.9">C</text>
<text x="407.4" y="135.9">C</text>
<text x="10.3" y="185.9">D</text>
<text x="407.4" y="185.9">D</text>
<text x="10.3" y="235.9">E</text>
<text x="407.4" y="235.9">E</text>
<text x="10.3" y="285.9">F</text>
<text x="407.4" y="285.9">F</text>
<text x="35" y="313.7">1</text>
<text x="85" y="313.7">2</text>
<text x="135" y="313.7">3</text>
<text x="185" y="313.7">4</text>
<text x="235" y="313.7">5</text>
<text x="285" y="313.7">6</text>
<text x="335" y="313.7">7</text>
<text x="385" y="313.7">8</text>
</g>
<g font-size="1.8" fill="#480048">
<text x="14.5" y="16.4">+5V</text>
<text x="26.6" y="17.4">U?</text>
<text x="56.5" y="17.4">OP?</text>
<text x="95.8" y="25.2">+5V</text>
<text x="103.4" y="25.2">+5V</text>
<text x="27.4" y="31.1">~</text>
<text x="119.1" y="33.1">U?</text>
<text x="14.5" y="38.7">GND</text>
<text x="28.4" y="42.8">+5V</text>
<text x="37.8" y="45.3">U?</text>
<text x="65.4" y="44">OP?</text>
<text x="18.3" y="48.1">SW?</text>
<text x="16.4" y="55">SW_Push</text>
<text x="104" y="55.7">ATF1508AS</text>
<text x="28.4" y="61.6">GND</text>
<text x="35.2" y="60.6">MIC2775</text>
<text x="98.3" y="184.8">GND</text>
<text x="105.9" y="213.2">+5V</text>
<text x="109.5" y="218.8">U?</text>
<text x="102.3" y="264">Z84C0020P</text>
<text x="105.9" y="294">GND</text>
</g>
<g font-size="1.8" fill="#000048">
<text x="19" y="20.1">14</text>
<text x="19.6" y="22.6">1</text>
<text x="22.1" y="21.2">PWR</text>
<text x="22.1" y="23.7">EN</text>
<text x="54.5" y="20.1">1</text>
<text x="57.7" y="21.2">A</text>
<text x="57.7" y="23.7">C</text>
<text x="60.9" y="22.6">2</text>
<text x="32.2" y="26.3">O</text>
<text x="32.2" y="28.8">O</text>
<text x="34.2" y="25.1">11</text>
<text x="34.9" y="27.7">8</text>
<text x="54.5" y="25.1">3</text>
<text x="57.7" y="26.3">B</text>
<text x="19.6" y="30.2">4</text>
<text x="19.6" y="32.8">7</text>
<text x="22.1" y="31.3">G</text>
<text x="22.1" y="33.9">G</text>
<text x="97.5" y="34.3" transform="rotate(-90 97.5 34.3)">39</text>
<text x="100.1" y="34.3" transform="rotate(-90 100.1 34.3)">91</text>
<text x="105.2" y="33.7" transform="rotate(-90 105.2 33.7)">3</text>
<text x="107.7" y="34.3" transform="rotate(-90 107.7 34.3)">18</text>
<text x="110.2" y="34.3" transform="rotate(-90 110.2 34.3)">34</text>
<text x="112.8" y="34.3" transform="rotate(-90 112.8 34.3)">51</text>
<text x="115.3" y="34.3" transform="rotate(-90 115.3 34.3)">66</text>
<text x="117.9" y="34.3" transform="rotate(-90 117.9 34.3)">82</text>
<text x="98.7" y="41.5" transform="rotate(-90 98.7 41.5)">VCCINT</text>
<text x="101.2" y="41.5" transform="rotate(-90 101.2 41.5)">VCCINT</text>
<text x="106.3" y="40.6" transform="rotate(-90 106.3 40.6)">VCCIO</text>
<text x="108.8" y="40.6" transform="rotate(-90 108.8 40.6)">VCCIO</text>
<text x="111.4" y="40.6" transform="rotate(-90 111.4 40.6)">VCCIO</text>
<text x="113.9" y="40.6" transform="rotate(-90 113.9 40.6)">VCCIO</text>
<text x="116.4" y="40.6" transform="rotate(-90 116.4 40.6)">VCCIO</text>
<text x="119" y="40.6" transform="rotate(-90 119 40.6)">VCCIO</text>
<text x="63.4" y="46.7">1</text>
<text x="66.5" y="47.9">A</text>
<text x="92.7" y="44.2">87</text>
<text x="92.7" y="46.7">88</text>
<text x="95.8" y="45.3">IN/GCK1</text>
<text x="95.8" y="47.9">IN/OE1</text>
<text x="110.6" y="47.9">E67/IO/PD2</text>
<text x="111.8" y="45.3">A3/IO/PD1</text>
<text x="123.1" y="46.7">41</text>
<text x="123.8" y="44.2">1</text>
<text x="32.3" y="48">5</text>
<text x="32.3" y="51.8">4</text>
<text x="34.8" y="49.1">VDD</text>
<text x="34.8" y="52.9">~{MR}</text>
<text x="40.3" y="49.1">RST</text>
<text x="45" y="48">3</text>
<text x="63.4" y="51.8">3</text>
<text x="66.5" y="52.9">B</text>
<text x="66.6" y="50.4">C</text>
<text x="69.8" y="49.3">2</text>
<text x="92.7" y="49.3">89</text>
<text x="92.7" y="51.8">90</text>
<text x="95.8" y="50.4">IN/GCLR</text>
<text x="95.8" y="52.9">IN/OE2/GCK2</text>
<text x="107.9" y="50.4">H128/IO/GCK3</text>
<text x="123.1" y="49.3">85</text>
<text x="32.3" y="55.6">2</text>
<text x="34.8" y="56.7">GND</text>
<text x="40.3" y="56.7">~{RST}</text>
<text x="45" y="55.6">1</text>
<text x="93.3" y="56.9">2</text>
<text x="95.8" y="58">AMC1/IO</text>
<text x="114.2" y="58">AMC5/IO</text>
<text x="122.5" y="56.9">100</text>
<text x="123.1" y="59.4">99</text>
<text x="93.3" y="62">5</text>
<text x="93.3" y="64.5">6</text>
<text x="95.8" y="63.1">BMC30/IO</text>
<text x="95.8" y="65.6">BMC29/IO</text>
<text x="114.2" y="60.6">AMC6/IO</text>
<text x="114.2" y="63.1">AMC8/IO</text>
<text x="114.2" y="65.6">AMC9/IO</text>
<text x="123.1" y="62">98</text>
<text x="123.1" y="64.5">97</text>
<text x="93.3" y="67.1">7</text>
<text x="93.3" y="69.6">8</text>
<text x="95.8" y="68.2">BMC27/IO</text>
<text x="95.8" y="70.7">BMC25/IO</text>
<text x="113" y="68.2">AMC11/IO</text>
<text x="113" y="70.7">AMC13/IO</text>
<text x="123.1" y="67.1">96</text>
<text x="123.1" y="69.6">94</text>
<text x="92.7" y="74.7">10</text>
<text x="92.7" y="77.2">12</text>
<text x="93.3" y="72.1">9</text>
<text x="95.8" y="73.3">BMC24/IO</text>
<text x="95.8" y="75.8">BMC22/IO</text>
<text x="113" y="73.3">AMC14/IO</text>
<text x="113" y="75.8">AMC16/IO</text>
<text x="123.1" y="72.1">93</text>
<text x="123.1" y="74.7">92</text>
<text x="92.7" y="79.8">13</text>
<text x="92.7" y="82.3">14</text>
<text x="95.8" y="78.3">BMC21/IO</text>
<text x="95.8" y="80.9">BMC19/IO</text>
<text x="95.8" y="83.4">BMC17/IO</text>
<text x="111.5" y="80.9">HMC126/IO</text>
<text x="111.5" y="83.4">HMC125/IO</text>
<text x="123.1" y="79.8">84</text>
<text x="123.1" y="82.3">83</text>
<text x="92.7" y="87.4">16</text>
<text x="92.7" y="89.9">17</text>
<text x="95.8" y="88.5">CMC46/IO</text>
<text x="111.5" y="86">HMC123/IO</text>
<text x="111.5" y="88.5">HMC121/IO</text>
<text x="123.1" y="84.8">81</text>
<text x="123.1" y="87.4">80</text>
<text x="123.1" y="89.9">79</text>
<text x="92.7" y="92.5">19</text>
<text x="92.7" y="95">20</text>
<text x="95.8" y="91">CMC45/IO</text>
<text x="95.8" y="93.6">CMC43/IO</text>
<text x="111.5" y="91">HMC120/IO</text>
<text x="111.5" y="93.6">HMC118/IO</text>
<text x="123.1" y="92.5">78</text>
<text x="123.1" y="95">77</text>
<text x="92.7" y="97.5">21</text>
<text x="92.7" y="100.1">22</text>
<text x="95.8" y="96.1">CMC41/IO</text>
<text x="95.8" y="98.7">CMC40/IO</text>
<text x="95.8" y="101.2">CMC38/IO</text>
<text x="111.5" y="96.1">HMC117/IO</text>
<text x="111.5" y="98.7">HMC115/IO</text>
<text x="111.5" y="101.2">HMC113/IO</text>
<text x="123.1" y="97.5">76</text>
<text x="123.1" y="100.1">75</text>
<text x="92.7" y="102.6">23</text>
<text x="92.7" y="105.2">24</text>
<text x="92.7" y="107.7">25</text>
<text x="95.8" y="103.7">CMC37/IO</text>
<text x="95.8" y="106.3">CMC35/IO</text>
<text x="111.6" y="106.3">GMC110/IO</text>
<text x="123.1" y="105.2">72</text>
<text x="123.1" y="107.7">71</text>
<text x="92.7" y="112.8">27</text>
<text x="95.8" y="108.8">CMC33/IO</text>
<text x="95.8" y="113.9">DMC64/IO</text>
<text x="111.6" y="108.8">GMC109/IO</text>
<text x="111.6" y="111.4">GMC107/IO</text>
<text x="111.6" y="113.9">GMC105/IO</text>
<text x="123.1" y="110.2">70</text>
<text x="123.1" y="112.8">69</text>
<text x="92.7" y="115.3">28</text>
<text x="92.7" y="117.9">29</text>
<text x="95.8" y="116.4">DMC62/IO</text>
<text x="95.8" y="119">DMC61/IO</text>
<text x="111.6" y="116.4">GMC104/IO</text>
<text x="111.6" y="119">GMC102/IO</text>
<text x="123.1" y="115.3">68</text>
<text x="123.1" y="117.9">67</text>
<text x="92.7" y="120.4">30</text>
<text x="92.7" y="122.9">31</text>
<text x="92.7" y="125.5">32</text>
<text x="95.8" y="121.5">DMC59/IO</text>
<text x="95.8" y="124.1">DMC57/IO</text>
<text x="111.6" y="121.5">GMC101/IO</text>
<text x="112.8" y="124.1">GMC99/IO</text>
<text x="123.1" y="120.4">65</text>
<text x="123.1" y="122.9">64</text>
<text x="123.1" y="125.5">63</text>
<text x="92.7" y="128">33</text>
<text x="92.7" y="130.6">35</text>
<text x="95.8" y="126.6">DMC56/IO</text>
<text x="95.8" y="129.1">DMC54/IO</text>
<text x="95.8" y="131.7">DMC53/IO</text>
<text x="112.8" y="126.6">GMC97/IO</text>
<text x="113" y="131.7">FMC94/IO</text>
<text x="123.1" y="130.6">61</text>
<text x="92.7" y="133.1">36</text>
<text x="92.7" y="135.6">37</text>
<text x="95.8" y="134.2">DMC51/IO</text>
<text x="95.8" y="136.8">DMC49/IO</text>
<text x="113" y="134.2">FMC93/IO</text>
<text x="113" y="136.8">FMC91/IO</text>
<text x="123.1" y="133.1">60</text>
<text x="123.1" y="135.6">58</text>
<text x="92.7" y="140.7">40</text>
<text x="92.7" y="143.3">42</text>
<text x="95.8" y="141.8">EMC65/IO</text>
<text x="113" y="139.3">FMC89/IO</text>
<text x="113" y="141.8">FMC88/IO</text>
<text x="123.1" y="138.2">57</text>
<text x="123.1" y="140.7">56</text>
<text x="123.1" y="143.3">55</text>
<text x="92.7" y="145.8">44</text>
<text x="92.7" y="148.3">45</text>
<text x="95.8" y="144.4">EMC69/IO</text>
<text x="95.8" y="146.9">EMC70/IO</text>
<text x="95.8" y="149.5">EMC72/IO</text>
<text x="113" y="144.4">FMC86/IO</text>
<text x="113" y="146.9">FMC85/IO</text>
<text x="113" y="149.5">FMC83/IO</text>
<text x="123.1" y="145.8">54</text>
<text x="123.1" y="148.3">53</text>
<text x="92.7" y="150.9">46</text>
<text x="92.7" y="153.4">47</text>
<text x="92.7" y="156">48</text>
<text x="95.8" y="152">EMC73/IO</text>
<text x="95.8" y="154.5">EMC75/IO</text>
<text x="113" y="152">FMC81/IO</text>
<text x="123.1" y="150.9">52</text>
<text x="92.7" y="158.5">49</text>
<text x="92.7" y="161">50</text>
<text x="95.8" y="157.1">EMC77/IO</text>
<text x="95.8" y="159.6">EMC78/IO</text>
<text x="108.8" y="159.6">B32/IO/JT.TDI</text>
<text x="123.1" y="161">15</text>
<text x="123.8" y="158.5">4</text>
<text x="95.8" y="162.2">EMC80/IO</text>
<text x="106.9" y="167.2">G112/IO/JT.TDO</text>
<text x="108" y="162.2">C48/IO/JT.TMS</text>
<text x="108.3" y="164.7">F96/IO/JT.TCK</text>
<text x="123.1" y="163.6">62</text>
<text x="123.1" y="166.1">73</text>
<text x="101.2" y="173.5" transform="rotate(-90 101.2 173.5)">GND</text>
<text x="103.7" y="173.5" transform="rotate(-90 103.7 173.5)">GND</text>
<text x="106.3" y="173.5" transform="rotate(-90 106.3 173.5)">GND</text>
<text x="108.8" y="173.5" transform="rotate(-90 108.8 173.5)">GND</text>
<text x="111.4" y="173.5" transform="rotate(-90 111.4 173.5)">GND</text>
<text x="113.9" y="173.5" transform="rotate(-90 113.9 173.5)">GND</text>
<text x="116.4" y="173.5" transform="rotate(-90 116.4 173.5)">GND</text>
<text x="119" y="173.5" transform="rotate(-90 119 173.5)">GND</text>
<text x="100.1" y="176.6" transform="rotate(-90 100.1 176.6)">11</text>
<text x="102.6" y="176.6" transform="rotate(-90 102.6 176.6)">26</text>
<text x="105.2" y="176.6" transform="rotate(-90 105.2 176.6)">38</text>
<text x="107.7" y="176.6" transform="rotate(-90 107.7 176.6)">43</text>
<text x="110.2" y="176.6" transform="rotate(-90 110.2 176.6)">59</text>
<text x="112.8" y="176.6" transform="rotate(-90 112.8 176.6)">74</text>
<text x="115.3" y="176.6" transform="rotate(-90 115.3 176.6)">86</text>
<text x="117.9" y="176.6" transform="rotate(-90 117.9 176.6)">95</text>
<text x="95.8" y="222">6</text>
<text x="107.7" y="219.8" transform="rotate(-90 107.7 219.8)">11</text>
<text x="118.1" y="222">30</text>
<text x="98.3" y="223.1">CLK</text>
<text x="108.8" y="223.6" transform="rotate(-90 108.8 223.6)">V_{CC}</text>
<text x="115.3" y="223.1">A_{0}</text>
<text x="115.3" y="225.7">A_{1}</text>
<text x="118.1" y="224.5">31</text>
<text x="118.1" y="227.1">32</text>
<text x="95.2" y="229.6">27</text>
<text x="98.3" y="230.7">~{M1}</text>
<text x="115.3" y="228.2">A_{2}</text>
<text x="115.3" y="230.7">A_{3}</text>
<text x="115.3" y="233.3">A_{4}</text>
<text x="118.1" y="229.6">33</text>
<text x="118.1" y="232.2">34</text>
<text x="95.2" y="234.7">19</text>
<text x="95.2" y="237.2">20</text>
<text x="95.2" y="239.8">21</text>
<text x="98.3" y="235.8">~{MREQ}</text>
<text x="98.3" y="238.4">~{IORQ}</text>
<text x="115.3" y="235.8">A_{5}</text>
<text x="115.3" y="238.4">A_{6}</text>
<text x="118.1" y="234.7">35</text>
<text x="118.1" y="237.2">36</text>
<text x="118.1" y="239.8">37</text>
<text x="95.2" y="242.3">22</text>
<text x="98.3" y="240.9">~{RD}</text>
<text x="98.3" y="243.4">~{WR}</text>
<text x="115.3" y="240.9">A_{7}</text>
<text x="115.3" y="243.4">A_{8}</text>
<text x="115.3" y="246">A_{9}</text>
<text x="118.1" y="242.3">38</text>
<text x="118.1" y="244.9">39</text>
<text x="95.2" y="247.4">28</text>
<text x="98.3" y="248.5">~{RFSH}</text>
<text x="114.3" y="248.5">A_{10}</text>
<text x="114.3" y="251.1">A_{11}</text>
<text x="118.1" y="247.4">40</text>
<text x="118.7" y="249.9">1</text>
<text x="95.2" y="255">25</text>
<text x="95.2" y="257.6">23</text>
<text x="98.3" y="256.1">~{BUSREQ}</text>
<text x="114.3" y="253.6">A_{12}</text>
<text x="114.3" y="256.1">A_{13}</text>
<text x="118.7" y="252.5">2</text>
<text x="118.7" y="255">3</text>
<text x="118.7" y="257.6">4</text>
<text x="98.3" y="258.7">~{BUSACK}</text>
<text x="114.3" y="258.7">A_{14}</text>
<text x="114.3" y="261.2">A_{15}</text>
<text x="118.7" y="260.1">5</text>
<text x="95.2" y="265.2">16</text>
<text x="95.2" y="267.7">17</text>
<text x="98.3" y="266.3">~{INT}</text>
<text x="98.3" y="268.8">~{NMI}</text>
<text x="115.1" y="266.3">D_{0}</text>
<text x="115.1" y="268.8">D_{1}</text>
<text x="118.1" y="265.2">14</text>
<text x="118.1" y="267.7">15</text>
<text x="95.2" y="272.8">18</text>
<text x="95.2" y="275.3">24</text>
<text x="98.3" y="273.9">~{HALT}</text>
<text x="115.1" y="271.4">D_{2}</text>
<text x="115.1" y="273.9">D_{3}</text>
<text x="118.1" y="270.3">12</text>
<text x="118.7" y="272.8">8</text>
<text x="118.7" y="275.3">7</text>
<text x="95.2" y="280.4">26</text>
<text x="98.3" y="276.5">~{WAIT}</text>
<text x="98.3" y="281.5">~{RESET}</text>
<text x="115.1" y="276.5">D_{4}</text>
<text x="115.1" y="279">D_{5}</text>
<text x="115.1" y="281.5">D_{6}</text>
<text x="118.1" y="280.4">10</text>
<text x="118.7" y="277.9">9</text>
<text x="108.8" y="285.2" transform="rotate(-90 108.8 285.2)">GND</text>
<text x="115.1" y="284.1">D_{7}</text>
<text x="118.1" y="283">13</text>
<text x="107.7" y="288.3" transform="rotate(-90 107.7 288.3)">29</text>
</g>
<g font-size="1.8" fill="#c20000">
<text x="44.4" y="20">TCLK</text>
<text x="80.1" y="22.5">ZCLK</text>
<text x="44.4" y="25.1">_CLK</text>
<text x="54.6" y="46.6">TRST-</text>
<text x="130" y="44.1">ZINT-</text>
<text x="131" y="49.2">ZA15</text>
<text x="49.5" y="55.5">_RST-</text>
<text x="82.5" y="56.8">ZNMI-</text>
<text x="128.3" y="56.8">ZD7</text>
<text x="128.3" y="59.3">ZD6</text>
<text x="82.5" y="61.9">ZMREQ-</text>
<text x="82.5" y="64.4">ZIORQ-</text>
<text x="128.3" y="61.9">ZD5</text>
<text x="128.3" y="64.4">ZD4</text>
<text x="128.3" y="69.5">ZD2</text>
<text x="128.3" y="67">ZD3</text>
<text x="128.3" y="74.6">ZD0</text>
<text x="128.3" y="72">ZD1</text>
<text x="131" y="79.7">ZA14</text>
<text x="132.2" y="82.2">ZA7</text>
<text x="132.2" y="84.7">ZA6</text>
<text x="132.2" y="89.8">ZA4</text>
<text x="132.2" y="87.3">ZA5</text>
<text x="132.2" y="94.9">ZA2</text>
<text x="132.2" y="92.4">ZA3</text>
<text x="128" y="100">ZRFSH-</text>
<text x="129.5" y="107.6">ZRST-</text>
<text x="130.2" y="105.1">ZM1-</text>
<text x="128" y="112.7">ZBACK-</text>
<text x="128.5" y="110.1">ZHALT-</text>
<text x="130.2" y="115.2">ZWR-</text>
<text x="130.4" y="117.8">ZRD-</text>
<text x="128.8" y="120.3">ZWAIT-</text>
<text x="85.1" y="221.9">ZCLK</text>
<text x="123.2" y="221.9">ZA0</text>
<text x="123.2" y="227">ZA2</text>
<text x="123.2" y="224.4">ZA1</text>
<text x="85.1" y="229.5">ZM1-</text>
<text x="123.2" y="229.5">ZA3</text>
<text x="123.2" y="232.1">ZA4</text>
<text x="85.1" y="239.7">ZRD-</text>
<text x="85.1" y="234.6">ZMREQ-</text>
<text x="85.1" y="237.1">ZIORQ-</text>
<text x="123.2" y="234.6">ZA5</text>
<text x="123.2" y="237.1">ZA6</text>
<text x="123.2" y="239.7">ZA7</text>
<text x="85.1" y="242.2">ZWR-</text>
<text x="123.2" y="244.8">ZA9</text>
<text x="123.2" y="242.2">ZA8</text>
<text x="85.1" y="247.3">ZRFSH-</text>
<text x="123.2" y="249.8">ZA11</text>
<text x="123.2" y="247.3">ZA10</text>
<text x="85.1" y="254.9">ZBREQ-</text>
<text x="85.1" y="257.5">ZBACK-</text>
<text x="123.2" y="252.4">ZA12</text>
<text x="123.2" y="254.9">ZA13</text>
<text x="123.2" y="257.5">ZA14</text>
<text x="123.2" y="260">ZA15</text>
<text x="85.1" y="267.6">ZNMI-</text>
<text x="85.1" y="265.1">ZINT-</text>
<text x="123.2" y="267.6">ZD1</text>
<text x="123.2" y="265.1">ZD0</text>
<text x="85.1" y="275.2">ZWAIT-</text>
<text x="85.1" y="272.7">ZHALT-</text>
<text x="123.2" y="272.7">ZD3</text>
<text x="123.2" y="270.2">ZD2</text>
<text x="123.2" y="275.2">ZD4</text>
<text x="85.1" y="280.3">ZRST-</text>
<text x="123.2" y="277.8">ZD5</text>
<text x="123.2" y="280.3">ZD6</text>
<text x="123.2" y="282.9">ZD7</text>
</g>
<text font-size="1.8" fill="#000084" x="23.8" y="35.9">8/14PIN</text>
<text font-size="1.8" fill="#840084" x="27.4" y="33.6">~</text>
<g font-size="1.8" fill="#0000c2">
<text x="144.4" y="51.7">ZD[0..7]</text>
<text x="139.3" y="287.9">ZD[0..7]</text>
</g>
</svg>
